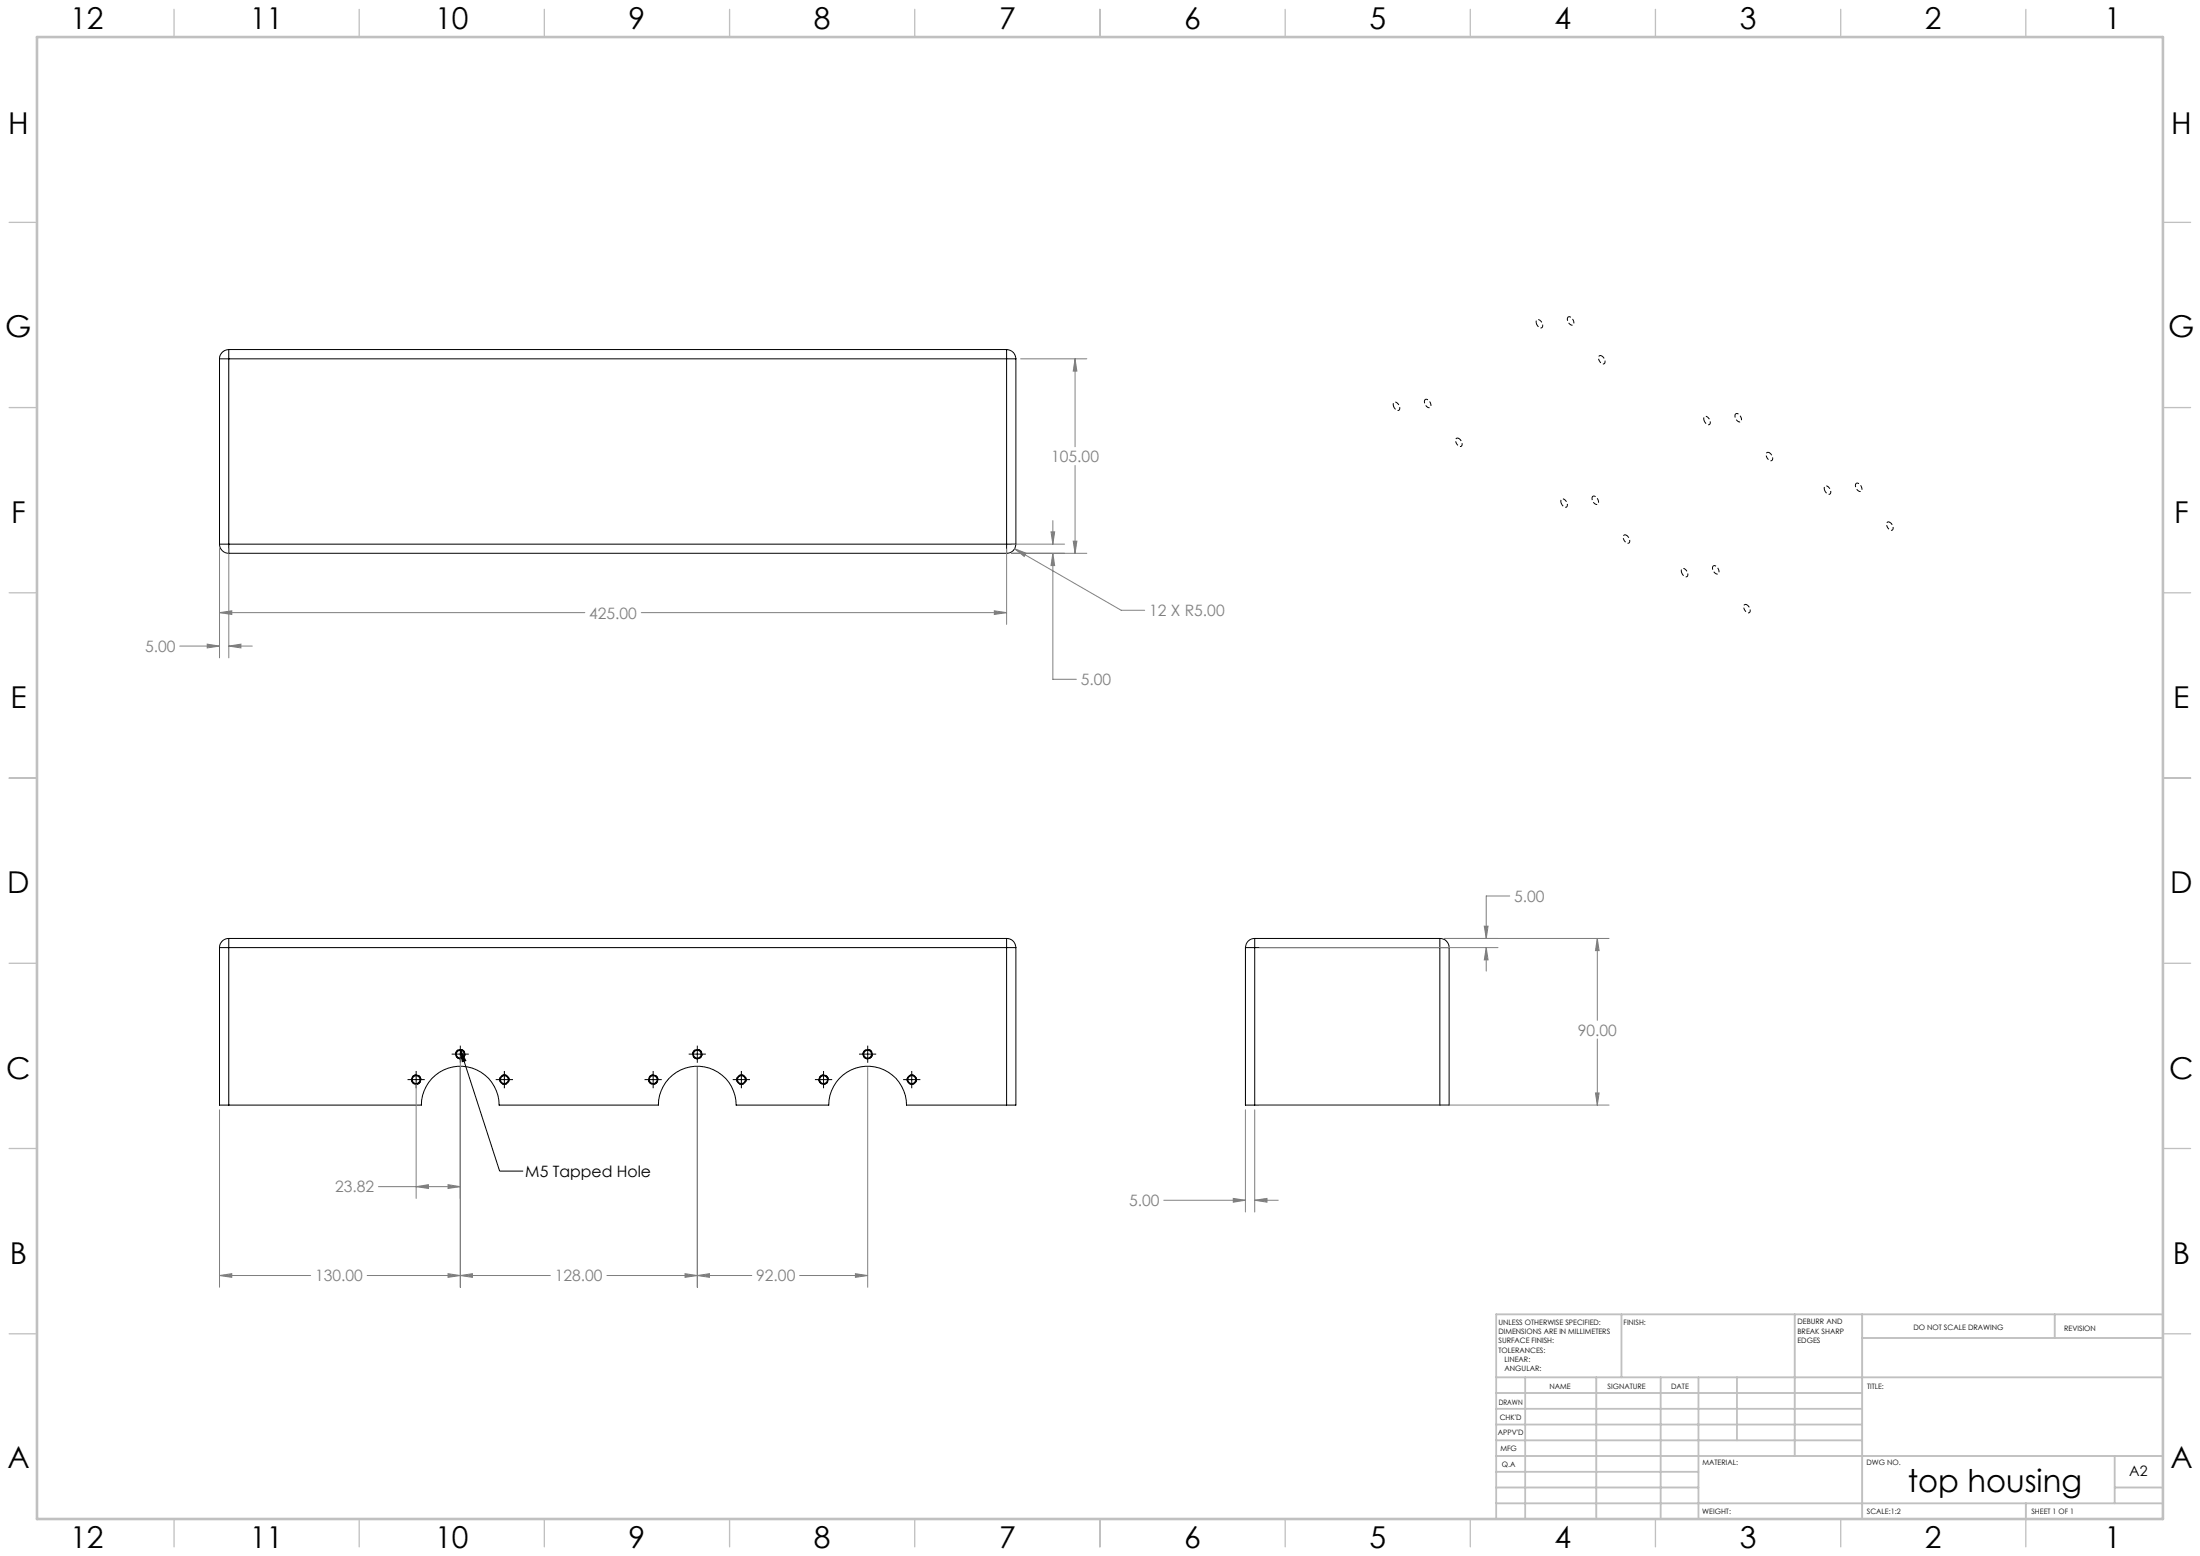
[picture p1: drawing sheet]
<svg xmlns="http://www.w3.org/2000/svg" width="594mm" height="420mm" viewBox="0 0 594 420" stroke-linecap="round" stroke-linejoin="round" font-family="sans-serif">
<g fill="none" stroke="#000" stroke-width=".27">
<path d="M59.3 96.9h2.5M59.3 96.9v50M61.8 94.4v2.5M61.8 94.4a2.53 2.53 0 0 0-2.5 2.5M61.8 96.9v50M61.8 94.4h210M61.8 96.9h210M271.8 94.4v2.5M271.8 96.9h2.5M271.8 94.4a2.53 2.53 0 0 1 2.5 2.5M271.8 96.9v50M274.3 96.9v50"/>
<path d="M59.3 146.9h2.5M59.3 146.9a2.47 2.47 0 0 0 2.5 2.4M61.8 146.9v2.4M61.8 146.9h210M61.8 149.3h210M271.8 146.9h2.5M271.8 146.9v2.4M274.3 146.9a2.47 2.47 0 0 1-2.5 2.4M59.3 255.8h2.5M59.3 255.8v42.5h2.5M61.8 253.3v2.5M61.8 253.3a2.47 2.47 0 0 0-2.5 2.5"/>
<path d="M61.8 255.8v42.5M61.8 255.8h210M61.8 253.3h210M271.8 255.8h2.5M271.8 253.3v2.5M271.8 253.3a2.47 2.47 0 0 1 2.5 2.5M271.8 255.8v42.5M274.3 255.8v42.5h-2.5M336.3 255.8h2.5M336.3 255.8v42.5h2.5M338.8 253.3v2.5M338.8 253.3a2.47 2.47 0 0 0-2.5 2.5"/>
<path d="M338.8 255.8h50M338.8 253.3h50M338.8 255.8v42.5M388.8 255.8h2.5M388.8 253.3v2.5M388.8 253.3a2.47 2.47 0 0 1 2.5 2.5M388.8 255.8v42.5M391.3 255.8v42.5h-2.5M61.8 298.3h52a10.5 10.5 0 0 1 10.5-10.5 10.5 10.5 0 0 1 10.5 10.5h43a10.5 10.5 0 0 1 10.5-10.5 10.5 10.5 0 0 1 10.5 10.5h25a10.5 10.5 0 0 1 10.5-10.5 10.5 10.5 0 0 1 10.5 10.5h27M110 291.4h4.7M112.4 289.1v4.6M122 284.5h4.6"/>
<path d="M124.3 283.3l1.5 3-1 .3zM124.3 282.2v4.7M124.3 283.3l10.6 32.8h6.4M133.8 291.4h4.7M136.2 289.1v4.6M174 291.4h4.7M176.4 289.1v4.6M185.9 284.5h4.7M188.3 282.2v4.7M197.8 291.4h4.7M200.2 289.1v4.6M220 291.4h4.7"/>
<path d="M222.4 289.1v4.6M232 284.5h4.6M234.3 282.2v4.7M243.8 291.4h4.7M246.2 289.1v4.6M338.8 298.3h50"/>
<circle cx="112.4" cy="291.4" r="1.27"/>
<circle cx="112.4" cy="291.4" r="1.05"/>
<circle cx="124.3" cy="284.5" r="1.26"/>
<circle cx="124.3" cy="284.5" r="1.05"/>
<circle cx="136.2" cy="291.4" r="1.26"/>
<circle cx="136.2" cy="291.4" r="1.05"/>
<circle cx="176.4" cy="291.4" r="1.26"/>
<circle cx="176.4" cy="291.4" r="1.05"/>
<circle cx="188.3" cy="284.5" r="1.04"/>
<circle cx="188.3" cy="284.6" r="1.27"/>
<circle cx="200.2" cy="291.4" r="1.26"/>
<circle cx="200.2" cy="291.4" r="1.05"/>
<circle cx="222.4" cy="291.4" r="1.26"/>
<circle cx="222.4" cy="291.4" r="1.05"/>
<circle cx="234.3" cy="284.5" r="1.26"/>
<circle cx="234.3" cy="284.5" r="1.04"/>
<circle cx="246.2" cy="291.4" r="1.26"/>
<circle cx="246.2" cy="291.4" r="1.05"/>
</g>
<g fill="none" stroke="#808080" stroke-width=".27">
<path d="M275.6 96.9h17.8M290.3 96.9l.5 3.3h-1zM290.3 96.9v23.7M290.3 125.6v23.7M59.3 148.1v29.5M61.8 148.1v29.5M271.8 148.1v20.4M273 149.3h20.4M273 146.9h14.4M273.9 148.1l3.1 1.2-.5 .9zM273.9 148.1l28.8 16.6h6.4M283.8 143.6h1l-.5 3.3z"/>
<path d="M284.3 149.3l.5 3.4h-1zM284.3 149.3v34.1h6.3M284.3 140.5v6.4M289.8 146.1h1l-.5 3.2zM48.5 174.4h10.8M56 173.9l3.3 .5-3.3 .5zM59.3 165.4l3.3-.5v1zM59.3 165.4h98.6M61.8 174.4l3.3-.5v1zM61.8 174.4h6.3M173.1 165.4h98.7M268.5 164.9l3.3 .5-3.3 .5z"/>
<path d="M340 255.8h64.5M390 253.3h44.4M400.8 250h1l-.5 3.3zM401.3 255.8l.5 3.3h-1zM401.3 255.8v6.3M407.6 241.8h-6.3v11.5M431.3 253.3l.5 3.3h-1zM431.3 253.3v22.1M59.3 299.6v47.9M112.4 292.7v30.8M124.3 285.8v61.7M188.3 288.1v59.4"/>
<path d="M234.3 288.1v59.4M336.3 299.6v27.5M338.8 299.6v27.5M340 298.3h94.4M430.8 295h1l-.5 3.3zM431.3 280.4v17.9M121 319.8l3.3 .5-3.3 .5zM102.2 320.3h22.1M112.4 320.3l3.3-.5v1zM314.2 324h22.1M333 323.5l3.3 .5-3.3 .5zM338.8 324l3.3-.5v1z"/>
<path d="M338.8 324h6.3M59.3 344.3l3.3-.5v1zM59.3 344.3h24.6M99.1 344.3h49.5M121 343.8l3.3 .5-3.3 .5zM124.3 344.3l3.3-.5v1zM163.9 344.3h39.1M185 343.8l3.3 .5-3.3 .5zM188.3 344.3l3.3-.5v1zM215.9 344.3h18.4M231 343.8l3.3 .5-3.3 .5z"/>
</g>
<g fill="none" stroke="#000" stroke-width=".27" stroke-dasharray="1.3 .6" stroke-dashoffset=".5" stroke-linecap="butt">
<path d="M111.3 292a1.25 1.25 0 0 0 2.1 .1 1.25 1.25 0 0 0-.9-1.9 1.25 1.25 0 0 0-1.3 1.7l.1 .1M111.3 292a1.25 1.25 0 0 1 1-1.8 1.25 1.25 0 0 1 1.2 1.7 1.25 1.25 0 0 1-2.1 .3l-.1-.2M123.2 283.9a1.25 1.25 0 0 0 1 1.9 1.25 1.25 0 0 0 1.2-1.8 1.25 1.25 0 0 0-2.1-.2l-.1 .1M123.2 283.9a1.25 1.25 0 0 1 2.1 0 1.25 1.25 0 0 1-.9 1.9 1.25 1.25 0 0 1-1.3-1.8l.1-.1M136.2 290.2a1.25 1.25 0 0 0-1.1 1.8 1.25 1.25 0 0 0 2.1 .1 1.25 1.25 0 0 0-.8-1.9h-.2M136.2 290.2a1.25 1.25 0 0 1 1.1 1.8 1.25 1.25 0 0 1-2.1 .1 1.25 1.25 0 0 1 .8-1.9h.2M175.3 292a1.25 1.25 0 0 0 2.1 .1 1.25 1.25 0 0 0-.9-1.9 1.25 1.25 0 0 0-1.3 1.7l.1 .1M175.3 292a1.25 1.25 0 0 1 1-1.8 1.25 1.25 0 0 1 1.2 1.7 1.25 1.25 0 0 1-2.1 .3l-.1-.2M187.2 283.9a1.25 1.25 0 0 0 1 1.9 1.25 1.25 0 0 0 1.2-1.8 1.25 1.25 0 0 0-2.1-.2l-.1 .1M187.2 283.9a1.25 1.25 0 0 1 2.1 0 1.25 1.25 0 0 1-.9 1.9 1.25 1.25 0 0 1-1.3-1.8l.1-.1M200.2 290.2a1.25 1.25 0 0 0-1.1 1.8 1.25 1.25 0 0 0 2.1 .1 1.25 1.25 0 0 0-.8-1.9h-.2M200.2 290.2a1.25 1.25 0 0 1 1.1 1.8 1.25 1.25 0 0 1-2.1 .1 1.25 1.25 0 0 1 .8-1.9h.2"/>
<path d="M221.3 292a1.25 1.25 0 0 0 2.1 .1 1.25 1.25 0 0 0-.9-1.9 1.25 1.25 0 0 0-1.3 1.7l.1 .1M221.3 292a1.25 1.25 0 0 1 1-1.8 1.25 1.25 0 0 1 1.2 1.7 1.25 1.25 0 0 1-2.1 .3l-.1-.2M233.2 283.9a1.25 1.25 0 0 0 1 1.9 1.25 1.25 0 0 0 1.2-1.8 1.25 1.25 0 0 0-2.1-.2l-.1 .1M233.2 283.9a1.25 1.25 0 0 1 2.1 0 1.25 1.25 0 0 1-.9 1.9 1.25 1.25 0 0 1-1.3-1.8l.1-.1M246.2 290.2a1.25 1.25 0 0 0-1.1 1.8 1.25 1.25 0 0 0 2.1 .1 1.25 1.25 0 0 0-.8-1.9h-.2M246.2 290.2a1.25 1.25 0 0 1 1.1 1.8 1.25 1.25 0 0 1-2.1 .1 1.25 1.25 0 0 1 .8-1.9h.2"/>
</g>
<g fill="none" stroke="#000" stroke-width=".27" stroke-dasharray="1.3 .6" stroke-dashoffset=".3" stroke-linecap="butt">
<path d="M414.9 87.5a1.03 1.03 0 0 0 1.5 .8 1.44 1.44 0 0 0-1.5-1.9l-.1 .5 .1 .6M423.3 85.7a1.48 1.48 0 0 0 1.4 2 1.41 1.41 0 0 0-1.3-2.1l-.1 .1M432.5 96.1a.65 .65 0 0 0-.9 .2 .65 .65 0 0 0 .1 .8 1.08 1.08 0 0 0 1.6 .9 1.72 1.72 0 0 0-.8-1.9M376.3 109.7a.74 .74 0 0 1 .2-1.2 .74 .74 0 0 1 1.1 .6 .95 .95 0 0 1 .4 .9 .95 .95 0 0 1-.6 .8l-.7-.4-.4-.7M384.7 108a1.29 1.29 0 0 1 1.7 1.5 .68 .68 0 0 1-.7 .6 .68 .68 0 0 1-.7-.6l-.4-.8 .1-.7M393.9 118.4a1.33 1.33 0 0 1 .5 2.1 1.43 1.43 0 0 1-1-2.2l.5 .1M460.1 113.6a1.03 1.03 0 0 0 1.6 .8 1.44 1.44 0 0 0-1.5-1.9l-.2 .5 .1 .6M468.6 111.8a1.48 1.48 0 0 0 1.4 2 1.41 1.41 0 0 0-1.4-2.1v.1M421.5 135.9a.74 .74 0 0 1 .2-1.2 .74 .74 0 0 1 1.1 .5 .95 .95 0 0 1 .4 .9 .95 .95 0 0 1-.6 .8l-.6-.4-.5-.6M430 134.1a1.29 1.29 0 0 1 1.6 1.5 .68 .68 0 0 1-.7 .6 .68 .68 0 0 1-.6-.6l-.4-.8 .1-.7M477.7 122.2a.65 .65 0 0 0-.8 .2 .65 .65 0 0 0 .1 .9 1.08 1.08 0 0 0 1.5 .9 1.72 1.72 0 0 0-.8-2M492.7 132.4a1.03 1.03 0 0 0 1.5 .8 1.44 1.44 0 0 0-1.5-1.9l-.2 .4 .2 .7"/>
<path d="M501.1 130.6a1.48 1.48 0 0 0 1.4 2 1.41 1.41 0 0 0-1.4-2.1v.1M439.1 144.5a1.33 1.33 0 0 1 .5 2.1 1.43 1.43 0 0 1-1-2.2l.5 .1M454.1 154.6a.74 .74 0 0 1 .2-1.2 .74 .74 0 0 1 1 .6 .95 .95 0 0 1 .5 .9 .95 .95 0 0 1-.6 .8l-.7-.4-.4-.7M462.5 152.9a1.29 1.29 0 0 1 1.6 1.5 .68 .68 0 0 1-.6 .6 .68 .68 0 0 1-.7-.6l-.4-.8 .1-.7M510.3 141a.65 .65 0 0 0-.9 .2 .65 .65 0 0 0 .1 .8 1.08 1.08 0 0 0 1.6 .9 1.72 1.72 0 0 0-.8-1.9M471.7 163.3a1.33 1.33 0 0 1 .5 2.1 1.43 1.43 0 0 1-1.1-2.2l.6 .1"/>
</g>
<g fill="none" stroke="#c0c0c0" stroke-width=".35">
<path d="M47 2.5v7.5M97 2.5v7.5M147 2.5v7.5M197 2.5v7.5M247 2.5v7.5M297 2.5v7.5M347 2.5v7.5M397 2.5v7.5M447 2.5v7.5M497 2.5v7.5M547 2.5v7.5M2.5 60h7.5"/>
<path d="M584 60h7.5M2.5 110h7.5M584 110h7.5M2.5 160h7.5M584 160h7.5M2.5 210h7.5M584 210h7.5M2.5 260h7.5M584 260h7.5M2.5 310h7.5M584 310h7.5M2.5 360h7.5"/>
<path d="M584 360h7.5M47 410v7.5M97 410v7.5M147 410v7.5M197 410v7.5M247 410v7.5M297 410v7.5M347 410v7.5M397 410v7.5M447 410v7.5M497 410v7.5M547 410v7.5"/>
</g>
<g fill="none" stroke="#c0c0c0" stroke-width=".5">
<path d="M437.8 354.8v17M484.6 354.8v38.2M502.8 354.8v55.2M554.8 354.8v6.4M584 354.8h-180v55.2M404 371.8h180M404 376h98.8M411.8 371.8v38.2M431 371.8v38.2M448.4 371.8v38.2M458.6 371.8v38.2M469 371.8v17"/>
<path d="M502.8 361.2h81.2M404 388.8h98.8M404 384.5h98.8M404 380.3h98.8M404 397.3h54.6M404 393h180M571 393v12.8M404 405.8h180M404 401.5h54.6M547 405.8v4.2M571 401.5h13"/>
</g>
<path d="M10 10h574v400h-574z" fill="none" stroke="#c0c0c0" stroke-width=".7"/>
<path d="M121 343.8l3.3 .5-3.3 .5zM59.3 344.3l3.3-.5v1zM185 343.8l3.3 .5-3.3 .5zM124.3 344.3l3.3-.5v1zM231 343.8l3.3 .5-3.3 .5zM188.3 344.3l3.3-.5v1zM112.4 320.3l3.3-.5v1zM121 319.8l3.3 .5-3.3 .5zM400.8 250h1l-.5 3.3zM401.3 255.8l.5 3.3h-1zM431.3 253.3l.5 3.3h-1zM430.8 295h1l-.5 3.3zM338.8 324l3.3-.5v1zM333 323.5l3.3 .5-3.3 .5zM56 173.9l3.3 .5-3.3 .5zM61.8 174.4l3.3-.5v1zM59.3 165.4l3.3-.5v1zM268.5 164.9l3.3 .5-3.3 .5zM284.3 149.3l.5 3.4h-1zM283.8 143.6h1l-.5 3.3zM289.8 146.1h1l-.5 3.2zM290.3 96.9l.5 3.3h-1zM273.9 148.1l2.6 2.1 .5-.9z" fill="#808080"/>
<path d="M124.3 283.3l1.5 3-1 .3z" fill="#000"/>
<text font-size="8.5" x="515.1" y="402.7">top housing</text>
<g font-size="8.1">
<text x="19" y="8">12</text>
<text x="67.5" y="8">11</text>
<text x="117.5" y="8">10</text>
<text x="169.7" y="8">9</text>
<text x="219.7" y="8">8</text>
<text x="269.7" y="8">7</text>
<text x="319.7" y="8">6</text>
<text x="369.7" y="8">5</text>
<text x="419.7" y="8">4</text>
<text x="469.7" y="8">3</text>
<text x="519.7" y="8">2</text>
<text x="568.2" y="8">1</text>
<text x="2.2" y="36.1">H</text>
<text x="586.2" y="36.1">H</text>
<text x="1.4" y="91.1">G</text>
<text x="585.4" y="91.1">G</text>
<text x="3" y="141.1">F</text>
<text x="587" y="141.1">F</text>
<text x="2.8" y="191.1">E</text>
<text x="586.8" y="191.1">E</text>
<text x="2" y="241.1">D</text>
<text x="586" y="241.1">D</text>
<text x="1.7" y="291.1">C</text>
<text x="585.7" y="291.1">C</text>
<text x="2.7" y="341.1">B</text>
<text x="586.7" y="341.1">B</text>
<text x="2" y="396.1">A</text>
<text x="586" y="396.1">A</text>
<text x="19" y="418">12</text>
<text x="67.5" y="418">11</text>
<text x="117.5" y="418">10</text>
<text x="169.7" y="418">9</text>
<text x="219.7" y="418">8</text>
<text x="269.7" y="418">7</text>
<text x="319.7" y="418">6</text>
<text x="369.7" y="418">5</text>
<text x="419.7" y="418">4</text>
<text x="469.7" y="418">3</text>
<text x="519.7" y="418">2</text>
<text x="568.2" y="418">1</text>
</g>
<g font-size="4.2" fill="#808080">
<text x="283.8" y="124.7">105.00</text>
<text x="159.1" y="167">425.00</text>
<text x="310.3" y="166.3">12 X R5.00</text>
<text x="39.2" y="176">5.00</text>
<text x="291.8" y="185">5.00</text>
<text x="408.8" y="243.4">5.00</text>
<text x="426" y="279.5">90.00</text>
<text x="90.5" y="321.9">23.82</text>
<text x="304.8" y="325.6">5.00</text>
<text x="85.1" y="345.9">130.00</text>
<text x="149.8" y="345.9">128.00</text>
<text x="204.2" y="345.9">92.00</text>
</g>
<text font-size="4.2" x="141.8" y="317.6">M5 Tapped Hole</text>
<text font-size="3.9" x="574.9" y="398.5">A2</text>
<g font-size="2">
<text x="404.6" y="357.6">UNLESS OTHERWISE SPECIFIED:</text>
<text x="438.4" y="357.6">FINISH:</text>
<text x="485.3" y="357.5">DEBURR AND</text>
<text x="485.3" y="360">BREAK SHARP</text>
<text x="516.6" y="359">DO NOT SCALE DRAWING</text>
<text x="557.3" y="359.2">REVISION</text>
<text x="404.6" y="360.1">DIMENSIONS ARE IN MILLIMETERS</text>
<text x="404.6" y="362.6">SURFACE FINISH:</text>
<text x="404.6" y="365.1">TOLERANCES:</text>
<text x="485.3" y="362.5">EDGES</text>
<text x="406.2" y="367.6">LINEAR:</text>
<text x="406.2" y="370.1">ANGULAR:</text>
<text x="418.3" y="375">NAME</text>
<text x="434" y="374.9">SIGNATURE</text>
<text x="451.2" y="374.9">DATE</text>
<text x="504.1" y="374.9">TITLE:</text>
<text x="404.6" y="379.1">DRAWN</text>
<text x="404.9" y="383.3">CHK'D</text>
<text x="404.4" y="387.4">APPV'D</text>
<text x="405.1" y="391.8">MFG</text>
<text x="405.5" y="396">Q.A</text>
<text x="459.6" y="395.5">MATERIAL:</text>
<text x="504" y="395.5">DWG NO.</text>
<text x="459.6" y="408.5">WEIGHT:</text>
<text x="504.1" y="408.6">SCALE:1:2</text>
<text x="548.5" y="408.6">SHEET 1 OF 1</text>
</g>
</svg>
